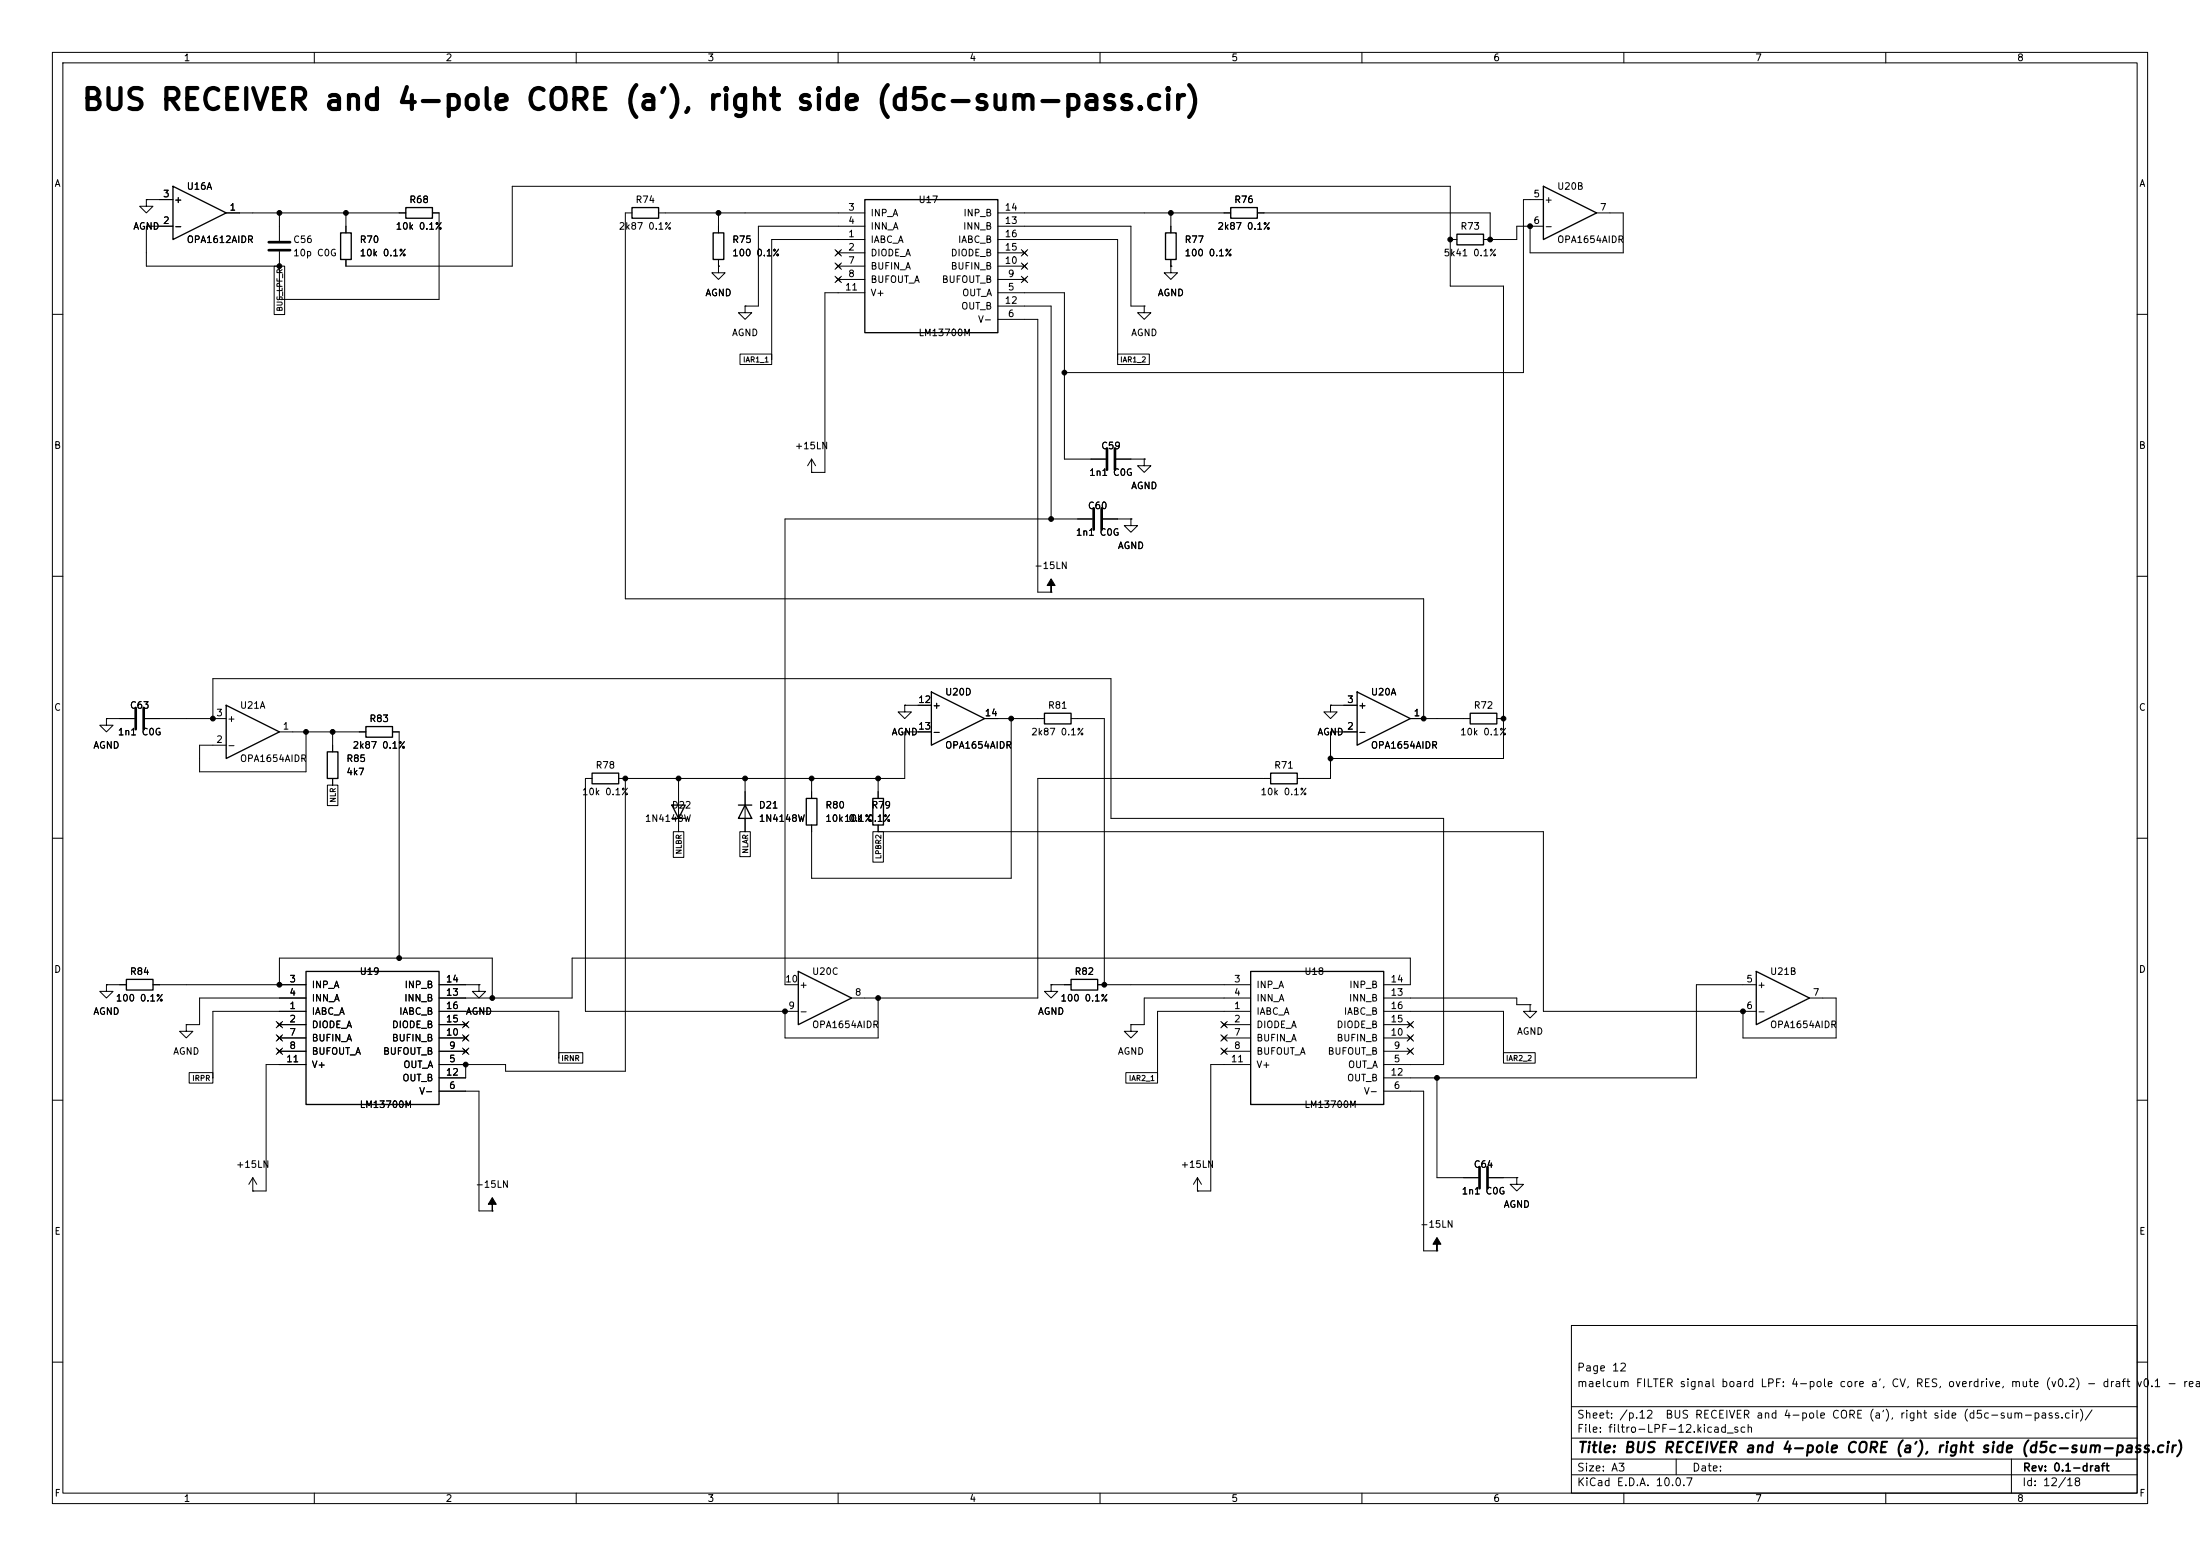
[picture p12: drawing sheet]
<svg xmlns="http://www.w3.org/2000/svg" width="420mm" height="297mm" viewBox="0 0 420 297" stroke-linecap="round" stroke-linejoin="round" font-family="sans-serif">
<g fill="none" stroke="#000" stroke-width=".19">
<path d="M10 10h400v277h-400zM12 12h396v273h-396zM60 10v2M110 10v2M160 10v2M210 10v2M260 10v2M310 10v2M360 10v2M27.9 38.1v1.3h1.3l-1.3 1.2-1.2-1.2h1.2M27.9 38.1h.1M27.9 38.1h5.1"/>
<path d="M294.6 38.1h-3.8v33h-87.6M33 43.2h-5.1v7.6h25.4M43.2 40.6h34.3M52.3 50.8h2v9.2h-2zM53.3 40.6v5.4M66 40.6v3.9M66 49.5v1.3h31.8v-15.2h179.1v19h10.1v90.2h-33M82.5 40.6h1.3v16.6h-30.5v-9.2M120.6 40.6h-1.2v73.7h152.4v22.9M125.7 40.6h39.4M137.2 50.8v1.3h1.2l-1.2 1.2-1.3-1.2h1.3M137.2 50.8h.1"/>
<path d="M137.2 40.6v3.9M137.2 49.5v1.3M142.2 58.4v1.3h1.3l-1.3 1.3-1.2-1.3h1.2M142.2 58.4h.1M159.4 47.7l1.2 1.2M159.4 50.2l1.2 1.2M159.4 52.7l1.2 1.2M160 48.3h5.1M160 50.8h5.1M160 53.3h5.1M160.6 47.7l-1.2 1.2M160.6 50.2l-1.2 1.2"/>
<path d="M160.6 52.7l-1.2 1.2M165.1 45.7h-17.8v22.9M165.1 43.2h-20.3v15.2h-2.6M165.1 55.9h-7.6v34.3h-2.6M190.5 40.6h44.4M190.5 45.7h22.9v22.9M190.5 43.2h25.4v15.2h2.5M190.5 55.9h12.7v31.7h7.9M190.5 48.3h5.1M190.5 50.8h5.1M190.5 53.3h5.1M190.5 58.4h10.2v40.7"/>
<path d="M195 52.7l1.2 1.2M195 50.2l1.2 1.2M195 47.7l1.2 1.2M196.2 52.7l-1.2 1.2M196.2 50.2l-1.2 1.2M196.2 47.7l-1.2 1.2M218.4 58.4v1.3h1.3l-1.3 1.3-1.2-1.3h1.2M218.4 58.4h.1M223.5 50.8v1.3h1.3l-1.3 1.2-1.3-1.2h1.3M223.5 50.8h.1M223.5 40.6v3.9M223.5 49.5v1.3"/>
<path d="M240 40.6h44.5v5.1M276.9 45.7h1.2M294.6 43.2h-5v2.5h-6.4M304.8 40.6h5.1v7.7h-17.8v-5.1M10 60h2M141.3 67.6h6v2h-6zM190.5 61h7.6v52h2.6M213.4 67.6h6v2h-6zM408 60h2M154.9 90.2h.1M154.9 87.6l-.7 1.3M154.9 87.6l.8 1.3"/>
<path d="M154.9 87.6v2.6M208.5 99.1h-58.6v88.9h2.5M210.6 99.1h5.3M213.1 87.6h5.3M215.9 99.1v1.2h1.3l-1.3 1.3-1.3-1.3h1.3M215.9 99.1h.1M218.4 87.6v1.3h1.3l-1.3 1.3-1.2-1.3h1.2M218.4 87.6h.1M10 110h2M200.7 113h.1M408 110h2M20.3 137.2v1.2h1.3l-1.3 1.3-1.3-1.3h1.3"/>
<path d="M20.3 137.2h.1M20.3 137.2h5.4M27.7 137.2h15.5M40.6 137.2v-7.7h171.5v26.7h63.5v47h-11.4M53.3 139.7h16.5M58.4 139.7v7.6h-20.3v-5.1h5.1M63.5 139.7v3.8M74.9 139.7h1.3v43.2M172.7 134.6v1.3h1.3l-1.3 1.3-1.3-1.3h1.3M172.7 134.6h.1M172.7 134.6h5.1M177.8 139.7h-5.1v8.9h-54.6"/>
<path d="M188 137.2h11.4M193 137.2v30.4h-38.1v-10.1M204.5 137.2h6.3v50.8M254 134.6v1.3h1.3l-1.3 1.3-1.3-1.3h1.3M254 134.6h.1M254 134.6h5.1M259.1 139.7h-5.1v8.9h-6.4M269.2 137.2h11.5M285.7 137.2h1.3M10 160h2M62.5 149.9h2v3.9h-2zM63.5 148.6v1.3"/>
<path d="M113 148.6h-1.2v44.4h40.6M119.4 148.6v55.9h-22.9v-1.3h-12.7M128.5 158.8h2v4.9h-2zM129.5 148.6v10.2M141.2 158.8h2v4.7h-2zM142.2 148.6v10.2M154.9 148.6v3.8M166.6 158.8h2v5.8h-2zM167.6 158.8h127v34.2h40.7M167.6 148.6v3.8M167.6 157.5v1.3M242.6 148.6h-44.5v41.9h-35.5"/>
<path d="M408 160h2M20.3 188v1.2h1.3l-1.3 1.3-1.3-1.3h1.3M20.3 188h.1M20.3 188h3.8M29.2 188h29.2M35.6 195.6v1.3h1.2l-1.2 1.2-1.3-1.2h1.3M35.6 195.6h.1M52.7 195l1.2 1.2M52.7 197.5l1.2 1.2M53.3 195.6h5.1M53.3 198.1h5.1M53.3 188v-5.1h40.7v7.6"/>
<path d="M53.9 195l-1.2 1.2M53.9 197.5l-1.2 1.2M58.4 193h-17.8v12.7M58.4 190.5h-20.3v5.1h-2.5M83.8 193h22.9v8.9M83.8 195.6h5.1M83.8 188h7.6M83.8 198.1h5.1M88.3 197.5l1.2 1.2M88.3 195l1.2 1.2M89.5 197.5l-1.2 1.2M89.5 195l-1.2 1.2"/>
<path d="M91.4 188v1.2h1.3l-1.3 1.3-1.2-1.3h1.2M91.4 188h.1M167.6 190.5v7.6h-17.7v-5.1M200.7 188v1.2h1.2l-1.2 1.3-1.3-1.3h1.3M200.7 188h.1M200.7 188h3.8M209.5 188h29.3M215.9 195.6v1.3h1.3l-1.3 1.2-1.3-1.2h1.3M215.9 195.6h.1M233.1 195l1.2 1.2M233.1 197.5l1.2 1.2M233.7 195.6h5.1"/>
<path d="M233.7 198.1h5.1M234.3 195l-1.2 1.2M234.3 197.5l-1.2 1.2M238.8 193h-17.8v12.7M238.8 190.5h-20.4v5.1h-2.5M264.2 193h22.8v8.9M264.2 195.6h5M264.2 188h5v-5.1h-160v7.6h-25.4M264.2 190.5h25.4v1.3h2.5M264.2 198.1h5M268.6 197.5l1.2 1.2M268.6 195l1.2 1.2"/>
<path d="M269.8 197.5l-1.2 1.2M269.8 195l-1.2 1.2M292.1 191.8v1.2h1.3l-1.3 1.3-1.3-1.3h1.3M292.1 191.8h.1M335.3 188h-11.5v17.7h-59.6M345.4 190.5h5.1v7.6h-17.8v-5.1M10 210h2M36.1 204.7h4.5v2h-4.5zM52.7 200.1l1.2 1.2M53.3 200.7h5.1M53.9 200.1l-1.2 1.2M58.4 203.2h-7.6v24.1h-2.5"/>
<path d="M83.8 208.3h7.6v22.8h2.6M83.8 200.7h5.1M88.3 200.1l1.2 1.2M88.9 203.2v2.5h-5.1M89.5 200.1l-1.2 1.2M106.7 200.9h4.6v2h-4.6zM214.9 204.7h6.1v2h-6.1zM233.1 200.1l1.2 1.2M233.7 200.7h5.1M234.3 200.1l-1.2 1.2M238.8 203.2h-7.7v24.1h-2.5M264.2 208.3h7.6v30.5h2.5"/>
<path d="M264.2 200.7h5M268.6 200.1l1.2 1.2M269.8 200.1l-1.2 1.2M274.3 205.7v19.1h7.9M287 200.9h6.1v2h-6.1zM408 210h2M48.3 227.3h.1M48.3 224.8l-.8 1.3M48.3 224.8l.7 1.3M48.3 224.8v2.5M94 231.1h.1M228.6 227.3h.1"/>
<path d="M228.6 224.8l-.8 1.3M228.6 224.8l.8 1.3M228.6 224.8v2.5M274.3 238.8h.1M284.2 224.8h5.4M289.6 224.8v1.3h1.2l-1.2 1.2-1.3-1.2h1.3M289.6 224.8h.1M300 253h108v32h-108zM10 260h2M300 278.5h108M300 274.5h108M300 268.5h108"/>
<path d="M320 278.5v3M384 278.5v6.5M408 260h2M60 285v2M110 285v2M160 285v2M210 285v2M260 285v2M300 281.5h108M310 285v2M360 285v2"/>
</g>
<g fill="none" stroke="#000" stroke-width=".25">
<path d="M33 35.6l10.2 5-10.2 5.1zM77.5 39.6h5v2.1h-5zM120.6 39.6h5.1v2.1h-5.1zM165.1 38.1h25.4v25.4h-25.4zM234.9 39.6h5.1v2.1h-5.1zM294.6 35.6l10.2 5-10.2 5.1zM65 44.5h2.1v5h-2.1zM136.1 44.5h2.1v5h-2.1zM222.5 44.5h2v5h-2zM278.1 44.7h5.1v2h-5.1zM43.2 134.6l10.1 5.1-10.1 5.1zM69.8 138.7h5.1v2h-5.1z"/>
<path d="M177.8 132.1l10.2 5.1-10.2 5zM199.4 136.1h5.1v2.1h-5.1zM259.1 132.1l10.1 5.1-10.1 5zM280.7 136.1h5v2.1h-5zM62.5 143.5h2v5.1h-2zM113 147.6h5.1v2h-5.1zM128.3 153.7h2.5l-1.3 2.5zM128.3 156.2h2.5M141 153.7h2.5M142.2 153.7l1.3 2.5h-2.5zM153.9 152.4h2.1v5.1h-2.1zM166.6 152.4h2.1v5.1h-2.1z"/>
<path d="M242.6 147.6h5v2h-5zM24.1 186.9h5.1v2.1h-5.1zM58.4 185.4h25.4v25.4h-25.4zM152.4 185.4l10.2 5.1-10.2 5.1zM204.5 186.9h5v2.1h-5zM238.8 185.4h25.4v25.4h-25.4zM335.3 185.4l10.1 5.1-10.1 5.1z"/>
</g>
<path d="M51.3 46.2h4.1M51.3 47.8h4.1M208.8 97v4.1M210.3 97v4.1M211.3 85.6v4.1M212.9 85.6v4.1M25.9 135.1v4.1M27.4 135.1v4.1M282.4 222.8v4M284 222.8v4" fill="none" stroke="#000" stroke-width=".51"/>
<g fill="#000" stroke="#000" stroke-width=".19">
<path d="M200.7 110.5l.7 1.3h-.7v1.2v-1.2h-.8zM94 228.6l.7 1.3h-.7v1.2v-1.2h-.8zM274.3 236.2l.8 1.3h-.8v1.3v-1.3h-.7z"/>
<circle cx="53.3" cy="40.6" r=".46"/>
<circle cx="53.3" cy="50.8" r=".46"/>
<circle cx="66" cy="40.6" r=".46"/>
<circle cx="137.2" cy="40.6" r=".46"/>
<circle cx="223.5" cy="40.6" r=".46"/>
<circle cx="276.9" cy="45.7" r=".46"/>
<circle cx="284.5" cy="45.7" r=".46"/>
<circle cx="292.1" cy="43.2" r=".46"/>
<circle cx="203.2" cy="71.1" r=".46"/>
<circle cx="200.7" cy="99.1" r=".46"/>
<circle cx="40.6" cy="137.2" r=".46"/>
<circle cx="58.4" cy="139.7" r=".46"/>
<circle cx="63.5" cy="139.7" r=".46"/>
<circle cx="193" cy="137.2" r=".46"/>
<circle cx="271.8" cy="137.2" r=".46"/>
<circle cx="287" cy="137.2" r=".46"/>
<circle cx="119.4" cy="148.6" r=".46"/>
<circle cx="129.5" cy="148.6" r=".46"/>
<circle cx="142.2" cy="148.6" r=".46"/>
<circle cx="154.9" cy="148.6" r=".46"/>
<circle cx="167.6" cy="148.6" r=".46"/>
<circle cx="254" cy="144.8" r=".46"/>
<circle cx="53.3" cy="188" r=".46"/>
<circle cx="76.2" cy="182.9" r=".46"/>
<circle cx="94" cy="190.5" r=".46"/>
<circle cx="149.9" cy="193" r=".46"/>
<circle cx="167.6" cy="190.5" r=".46"/>
<circle cx="210.8" cy="188" r=".46"/>
<circle cx="332.7" cy="193" r=".46"/>
<circle cx="88.9" cy="203.2" r=".46"/>
<circle cx="274.3" cy="205.7" r=".46"/>
</g>
<text font-size="4" x="15.4" y="22">BUS RECEIVER and 4-pole CORE (a'), right side (d5c-sum-pass.cir)</text>
<text font-size="2" x="301" y="277.8">Title: BUS RECEIVER and 4-pole CORE (a'), right side (d5c-sum-pass.cir)</text>
<g font-size="1.5">
<text x="300.9" y="262.1">Page 12</text>
<text x="300.9" y="265.1">maelcum FILTER signal board LPF: 4-pole core a', CV, RES, overdrive, mute (v0.2) - draft v0.1 - read</text>
<text x="300.9" y="273.8">File: filtro-LPF-12.kicad_sch</text>
<text x="300.9" y="271.1">Sheet: /p.12</text>
<text x="317.8" y="271.1">BUS RECEIVER and 4-pole CORE (a'), right side (d5c-sum-pass.cir)/</text>
<text x="300.9" y="281.2">Size: A3</text>
<text x="322.9" y="281.2">Date:</text>
<text x="386" y="281.2">Rev: 0.1-draft</text>
<text x="300.9" y="284">KiCad E.D.A. 10.0.7</text>
<text x="385.9" y="284">Id: 12/18</text>
</g>
<g font-size="1.3">
<text x="35" y="12">1</text>
<text x="85" y="12">2</text>
<text x="135" y="12">3</text>
<text x="185" y="12">4</text>
<text x="235" y="12">5</text>
<text x="285" y="12">6</text>
<text x="335" y="12">7</text>
<text x="385" y="12">8</text>
<text x="10.3" y="36">A</text>
<text x="408.3" y="36">A</text>
<text x="31" y="38">3</text>
<text x="33.1" y="39.1">+</text>
<text x="35.5" y="36.5">U16A</text>
<text x="43.7" y="40.5">1</text>
<text x="78" y="39.1">R68</text>
<text x="121.2" y="39.1">R74</text>
<text x="161.8" y="40.5">3</text>
<text x="166.1" y="41.6">INP_A</text>
<text x="175.2" y="39.1">U17</text>
<text x="183.8" y="41.6">INP_B</text>
<text x="191.7" y="40.5">14</text>
<text x="235.5" y="39.1">R76</text>
<text x="292.6" y="38">5</text>
<text x="294.7" y="39.1">+</text>
<text x="297.2" y="36.5">U20B</text>
<text x="305.3" y="40.5">7</text>
<text x="25.3" y="44.1">AGND</text>
<text x="31" y="43">2</text>
<text x="33.1" y="44.1">-</text>
<text x="35.5" y="46.7">OPA1612AIDR</text>
<text x="55.9" y="46.7">C56</text>
<text x="68.6" y="46.7">R70</text>
<text x="75.4" y="44.1">10k 0.1%</text>
<text x="118" y="44.1">2k87 0.1%</text>
<text x="139.7" y="46.7">R75</text>
<text x="161.8" y="45.6">1</text>
<text x="161.8" y="43">4</text>
<text x="166.1" y="46.7">IABC_A</text>
<text x="166.1" y="44.1">INN_A</text>
<text x="182.8" y="46.7">IABC_B</text>
<text x="183.8" y="44.1">INN_B</text>
<text x="191.7" y="43">13</text>
<text x="191.7" y="45.6">16</text>
<text x="226" y="46.7">R77</text>
<text x="232.3" y="44.1">2k87 0.1%</text>
<text x="278.7" y="44.1">R73</text>
<text x="292.6" y="43">6</text>
<text x="294.7" y="44.1">-</text>
<text x="297.2" y="46.7">OPA1654AIDR</text>
<text x="55.9" y="49.2">10p C0G</text>
<text x="68.6" y="49.2">10k 0.1%</text>
<text x="139.7" y="49.2">100 0.1%</text>
<text x="161.8" y="48.1">2</text>
<text x="161.8" y="50.7">7</text>
<text x="161.8" y="53.2">8</text>
<text x="166.1" y="49.2">DIODE_A</text>
<text x="166.1" y="51.8">BUFIN_A</text>
<text x="181.4" y="51.8">BUFIN_B</text>
<text x="181.4" y="49.2">DIODE_B</text>
<text x="191.7" y="50.7">10</text>
<text x="191.7" y="48.1">15</text>
<text x="192.3" y="53.2">9</text>
<text x="226" y="49.2">100 0.1%</text>
<text x="275.5" y="49.2">5k41 0.1%</text>
<text x="134.6" y="56.8">AGND</text>
<text x="161.2" y="55.7">11</text>
<text x="166.1" y="54.3">BUFOUT_A</text>
<text x="166.1" y="56.8">V+</text>
<text x="179.7" y="54.3">BUFOUT_B</text>
<text x="183.4" y="59.4">OUT_B</text>
<text x="183.6" y="56.8">OUT_A</text>
<text x="191.7" y="58.3">12</text>
<text x="192.3" y="55.7">5</text>
<text x="220.9" y="56.8">AGND</text>
<text x="139.6" y="64.5">AGND</text>
<text x="175.2" y="64.5">LM13700M</text>
<text x="186.6" y="61.9">V-</text>
<text x="192.3" y="60.8">6</text>
<text x="215.8" y="64.5">AGND</text>
<text x="10.2" y="86">B</text>
<text x="151.6" y="86.1">+15LN</text>
<text x="210.1" y="86.1">C59</text>
<text x="408.2" y="86">B</text>
<text x="207.8" y="91.1">1n1 C0G</text>
<text x="215.8" y="93.7">AGND</text>
<text x="207.6" y="97.5">C60</text>
<text x="205.3" y="102.6">1n1 C0G</text>
<text x="213.3" y="105.1">AGND</text>
<text x="197.4" y="108.9">-15LN</text>
<text x="10.2" y="136">C</text>
<text x="24.7" y="135.6">C63</text>
<text x="41.2" y="137">3</text>
<text x="45.7" y="135.6">U21A</text>
<text x="175.2" y="134.5">12</text>
<text x="177.9" y="135.6">+</text>
<text x="180.3" y="133">U20D</text>
<text x="187.9" y="137">14</text>
<text x="200" y="135.6">R81</text>
<text x="257.1" y="134.5">3</text>
<text x="259.2" y="135.6">+</text>
<text x="261.6" y="133">U20A</text>
<text x="269.8" y="137">1</text>
<text x="281.2" y="135.6">R72</text>
<text x="408.2" y="136">C</text>
<text x="17.7" y="143.2">AGND</text>
<text x="22.4" y="140.7">1n1 C0G</text>
<text x="41.2" y="142.1">2</text>
<text x="43.3" y="143.2">-</text>
<text x="43.3" y="138.1">+</text>
<text x="53.9" y="139.6">1</text>
<text x="67.2" y="143.2">2k87 0.1%</text>
<text x="70.4" y="138.1">R83</text>
<text x="170.1" y="140.7">AGND</text>
<text x="175.2" y="139.6">13</text>
<text x="177.9" y="140.7">-</text>
<text x="180.3" y="143.2">OPA1654AIDR</text>
<text x="196.8" y="140.7">2k87 0.1%</text>
<text x="251.4" y="140.7">AGND</text>
<text x="257.1" y="139.6">2</text>
<text x="259.2" y="140.7">-</text>
<text x="261.6" y="143.2">OPA1654AIDR</text>
<text x="278.6" y="140.7">10k 0.1%</text>
<text x="45.7" y="145.7">OPA1654AIDR</text>
<text x="66" y="145.7">R85</text>
<text x="66" y="148.3">4k7</text>
<text x="113.6" y="147">R78</text>
<text x="243.1" y="147">R71</text>
<text x="111" y="152.1">10k 0.1%</text>
<text x="128.2" y="154.6">D22</text>
<text x="144.8" y="154.6">D21</text>
<text x="157.5" y="154.6">R80</text>
<text x="166.3" y="154.6">R79</text>
<text x="240.5" y="152.1">10k 0.1%</text>
<text x="123" y="157.2">1N4148W</text>
<text x="144.8" y="157.2">1N4148W</text>
<text x="157.5" y="157.2">10k10k 0.1%</text>
<text x="161.9" y="157.2">0.1%</text>
<text x="10.2" y="186">D</text>
<text x="408.2" y="186">D</text>
<text x="22" y="191.5">100 0.1%</text>
<text x="24.7" y="186.4">R84</text>
<text x="55.1" y="187.8">3</text>
<text x="55.1" y="190.4">4</text>
<text x="59.4" y="188.9">INP_A</text>
<text x="59.4" y="191.5">INN_A</text>
<text x="68.6" y="186.4">U19</text>
<text x="77.1" y="191.5">INN_B</text>
<text x="77.1" y="188.9">INP_B</text>
<text x="85" y="190.4">13</text>
<text x="85" y="187.8">14</text>
<text x="149.8" y="187.8">10</text>
<text x="152.5" y="188.9">+</text>
<text x="154.9" y="186.4">U20C</text>
<text x="163.1" y="190.4">8</text>
<text x="202.3" y="191.5">100 0.1%</text>
<text x="205" y="186.4">R82</text>
<text x="235.5" y="187.8">3</text>
<text x="235.5" y="190.4">4</text>
<text x="239.7" y="188.9">INP_A</text>
<text x="239.7" y="191.5">INN_A</text>
<text x="248.9" y="186.4">U18</text>
<text x="257.4" y="191.5">INN_B</text>
<text x="257.5" y="188.9">INP_B</text>
<text x="265.4" y="190.4">13</text>
<text x="265.4" y="187.8">14</text>
<text x="333.3" y="187.8">5</text>
<text x="335.4" y="188.9">+</text>
<text x="337.8" y="186.4">U21B</text>
<text x="346" y="190.4">7</text>
<text x="17.7" y="194">AGND</text>
<text x="55.1" y="192.9">1</text>
<text x="55.1" y="195.4">2</text>
<text x="55.1" y="198">7</text>
<text x="59.4" y="194">IABC_A</text>
<text x="59.4" y="196.5">DIODE_A</text>
<text x="74.7" y="196.5">DIODE_B</text>
<text x="76.1" y="194">IABC_B</text>
<text x="85" y="198">10</text>
<text x="85" y="195.4">15</text>
<text x="85" y="192.9">16</text>
<text x="88.8" y="194">AGND</text>
<text x="150.4" y="192.9">9</text>
<text x="152.5" y="194">-</text>
<text x="154.9" y="196.5">OPA1654AIDR</text>
<text x="198.1" y="194">AGND</text>
<text x="235.5" y="192.9">1</text>
<text x="235.5" y="195.4">2</text>
<text x="235.5" y="198">7</text>
<text x="239.7" y="194">IABC_A</text>
<text x="239.7" y="196.5">DIODE_A</text>
<text x="255.1" y="196.5">DIODE_B</text>
<text x="256.4" y="194">IABC_B</text>
<text x="265.4" y="198">10</text>
<text x="265.4" y="195.4">15</text>
<text x="265.4" y="192.9">16</text>
<text x="289.5" y="197.8">AGND</text>
<text x="333.3" y="192.9">6</text>
<text x="335.4" y="194">-</text>
<text x="337.8" y="196.5">OPA1654AIDR</text>
<text x="33" y="201.6">AGND</text>
<text x="54.5" y="203.1">11</text>
<text x="55.1" y="200.5">8</text>
<text x="59.4" y="199.1">BUFIN_A</text>
<text x="59.4" y="201.6">BUFOUT_A</text>
<text x="73" y="201.6">BUFOUT_B</text>
<text x="74.7" y="199.1">BUFIN_B</text>
<text x="85.6" y="203.1">5</text>
<text x="85.6" y="200.5">9</text>
<text x="213.3" y="201.6">AGND</text>
<text x="234.9" y="203.1">11</text>
<text x="235.5" y="200.5">8</text>
<text x="239.7" y="199.1">BUFIN_A</text>
<text x="239.7" y="201.6">BUFOUT_A</text>
<text x="253.4" y="201.6">BUFOUT_B</text>
<text x="255.1" y="199.1">BUFIN_B</text>
<text x="266" y="203.1">5</text>
<text x="266" y="200.5">9</text>
<text x="59.4" y="204.2">V+</text>
<text x="76.7" y="206.7">OUT_B</text>
<text x="76.9" y="204.2">OUT_A</text>
<text x="79.9" y="209.2">V-</text>
<text x="85" y="205.6">12</text>
<text x="85.6" y="208.1">6</text>
<text x="239.7" y="204.2">V+</text>
<text x="257.1" y="206.7">OUT_B</text>
<text x="257.2" y="204.2">OUT_A</text>
<text x="260.3" y="209.2">V-</text>
<text x="265.4" y="205.6">12</text>
<text x="266" y="208.1">6</text>
<text x="68.6" y="211.8">LM13700M</text>
<text x="248.9" y="211.8">LM13700M</text>
<text x="45" y="223.2">+15LN</text>
<text x="90.7" y="227">-15LN</text>
<text x="225.3" y="223.2">+15LN</text>
<text x="281.2" y="223.2">C64</text>
<text x="278.9" y="228.3">1n1 C0G</text>
<text x="287" y="230.8">AGND</text>
<text x="10.3" y="236">E</text>
<text x="271" y="234.6">-15LN</text>
<text x="408.3" y="236">E</text>
<text x="10.3" y="286">F</text>
<text x="35" y="287">1</text>
<text x="85" y="287">2</text>
<text x="135" y="287">3</text>
<text x="185" y="287">4</text>
<text x="235" y="287">5</text>
<text x="285" y="287">6</text>
<text x="335" y="287">7</text>
<text x="385" y="287">8</text>
<text x="408.3" y="286">F</text>
</g>
<g font-size="1">
<text x="54.2" y="59.6" transform="rotate(-90 54.2 59.6)">BUS_LPF_R</text>
<text x="141.7" y="69.4">IAR1_1</text>
<text x="213.7" y="69.4">IAR1_2</text>
<text x="64.3" y="153.3" transform="rotate(-90 64.3 153.3)">NLR</text>
<text x="130.4" y="163.2" transform="rotate(-90 130.4 163.2)">NLBR</text>
<text x="143.1" y="163" transform="rotate(-90 143.1 163)">NLAR</text>
<text x="168.5" y="164.1" transform="rotate(-90 168.5 164.1)">LPBR2</text>
<text x="107.1" y="202.8">IRNR</text>
<text x="287.4" y="202.8">IAR2_2</text>
<text x="36.6" y="206.6">IRPR</text>
<text x="215.4" y="206.6">IAR2_1</text>
</g>
</svg>
